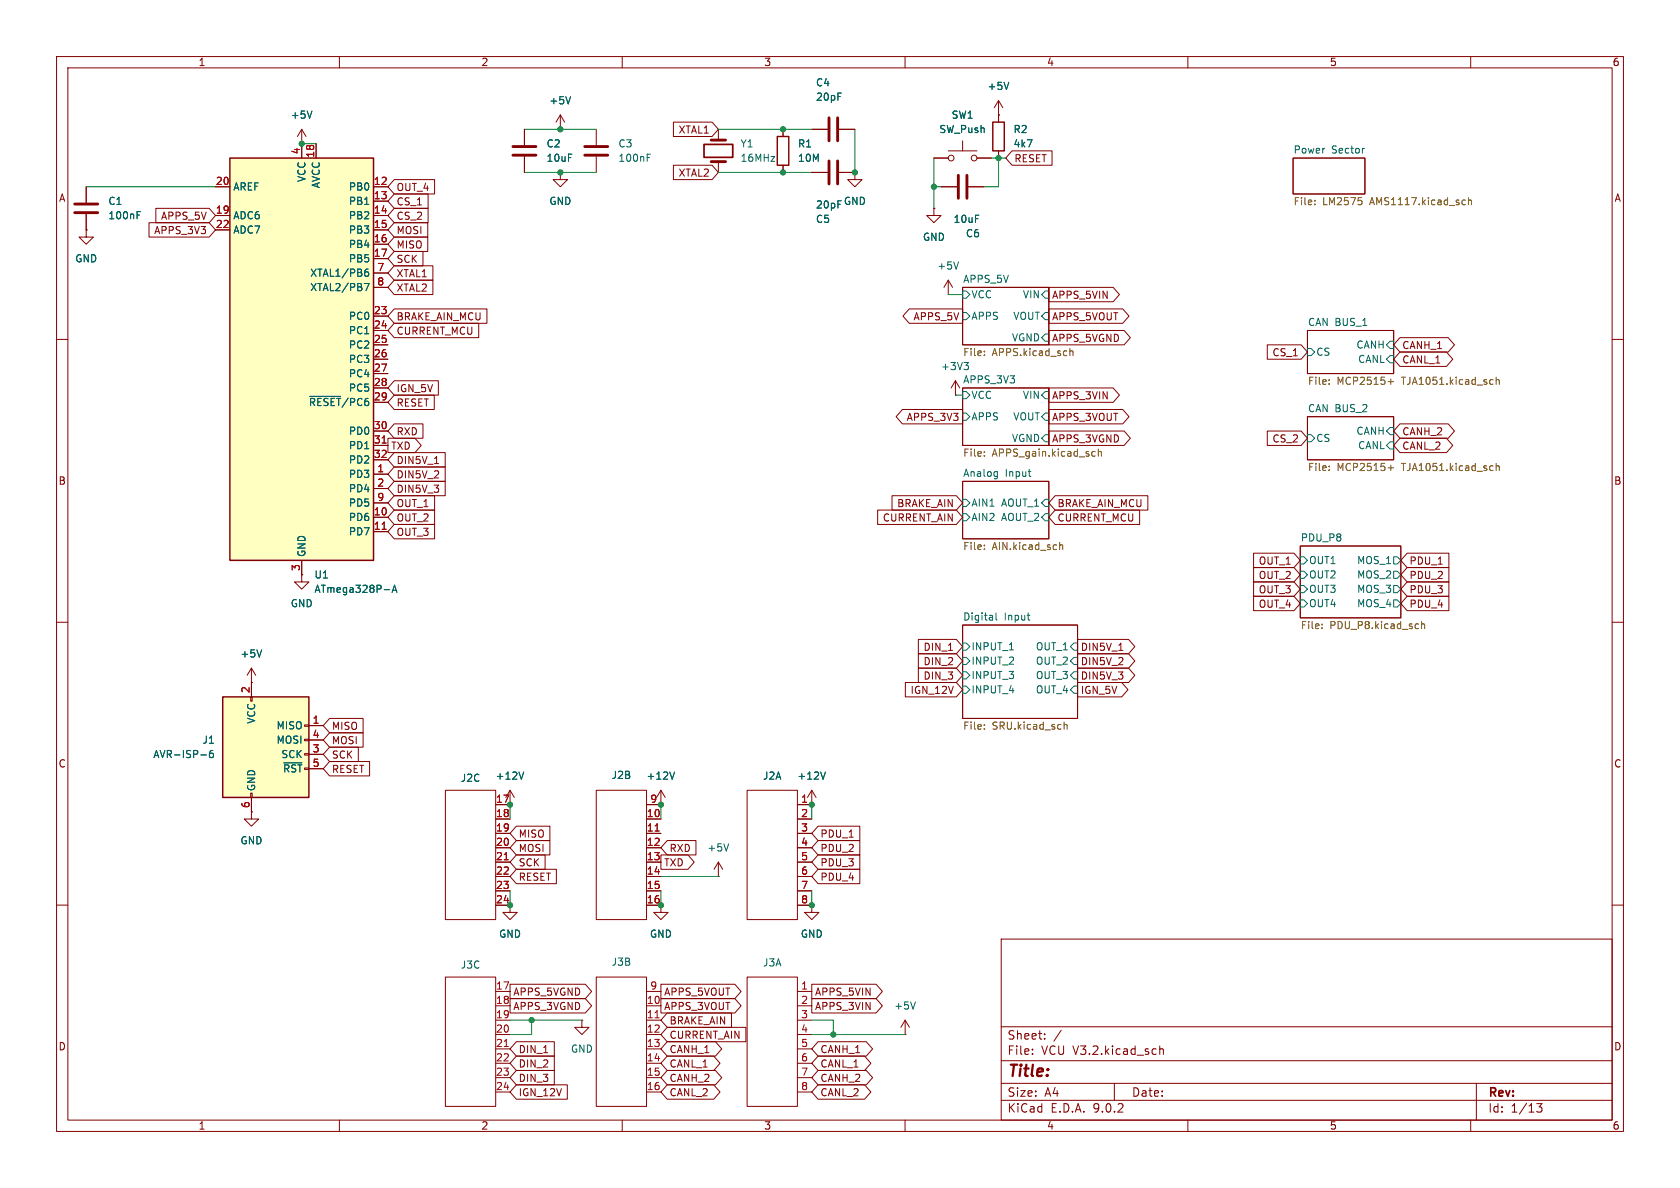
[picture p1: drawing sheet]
<svg xmlns="http://www.w3.org/2000/svg" width="297mm" height="210mm" viewBox="0 0 297 210" stroke-linecap="round" stroke-linejoin="round" font-family="sans-serif">
<g fill="none" stroke="#840000" stroke-width=".18">
<path d="M10 10h277v190h-277zM12 12h273v186h-273zM60 10v2M110 10v2M160 10v2M210 10v2M260 10v2M143.5 30.5h2.8M148.3 30.5h2.8M151.1 30.5v1.3h1.3l-1.3 1.2-1.2-1.2h1.2M151.1 30.5h.1M165.1 36.8v1.3h1.3l-1.3 1.3-1.3-1.3h1.3"/>
<path d="M165.1 36.8h.1M166.4 33h2.8M171.2 33h2.8M228.6 27.9h12.7v6.4h-12.7zM167.6 52.1h.1M167.6 49.5l-.7 1.3M167.6 49.5l.8 1.3M167.6 49.5v2.6M170.2 50.8h15.2v10.2h-15.2zM231.1 58.4h15.3v7.6h-15.3zM10 60h2M168.9 69.9h.1"/>
<path d="M168.9 67.3l-.8 1.3M168.9 67.3l.8 1.3M168.9 67.3v2.6M170.2 68.6h15.2v10.1h-15.2zM231.1 73.7h15.3v7.6h-15.3zM285 60h2M170.2 85.1h15.2v10.2h-15.2zM229.9 96.5h17.7v12.7h-17.7zM10 110h2M44.4 118.1l-.7 1.3M44.4 118.1l.8 1.3M44.4 118.1v2.6"/>
<path d="M170.2 110.5h20.3v16.5h-20.3zM285 110h2M44.4 120.7h.1M90.2 139.7l-.8 1.3M90.2 139.7l.7 1.3M90.2 139.7v2.5M44.4 143.5v1.3h1.3l-1.3 1.3-1.2-1.3h1.2M44.4 143.5h.1M90.2 142.2h.1M127 154.9h.1M127 152.4l-.8 1.3M127 152.4l.8 1.3"/>
<path d="M127 152.4v2.5M10 160h2M90.2 160v1.3h1.2l-1.2 1.3-1.3-1.3h1.3M90.2 160h.1M116.8 160v1.3h1.3l-1.3 1.3-1.2-1.3h1.2M116.8 160h.1M143.5 160v1.3h1.3l-1.3 1.3-1.3-1.3h1.3M143.5 160h.1M177 166h108v32h-108zM285 160h2M60 198v2M102.9 180.3v1.3h1.2l-1.2 1.3-1.3-1.3h1.3"/>
<path d="M102.9 180.3h.1M110 198v2M160 198v2M177 194.5h108M177 191.5h108M177 187.5h108M177 181.5h108M182.5 186.3v.1M182.5 185.5v.1M184.7 183.6v.1M184.7 182.8v.1M187.6 182.1l-1.3 2"/>
<path d="M197 191.5v3M205 184.9v1.5M205 185.5l.2-.1 .4 .1 .1 .9M210 198v2M260 198v2M261 191.5v6.5M271.7 195.1h.9l-.5 .6 .4 .1v.7l-.2 .1-.6-.1"/>
</g>
<g fill="none" stroke="#006464" stroke-width=".18">
<path d="M241.1 26.2h.1M169.5 46.3l-.5 1.3M170.2 55.2h.6l.6 .7-.6 .6h-.6zM170.2 51.4h.6l.6 .7-.6 .6h-.6zM184.8 59.1h.6v1.2h-.6l-.7-.6zM184.8 51.4h.6v1.3h-.6l-.7-.6zM184.8 55.2h.6v1.3h-.6l-.7-.6zM170.2 73h.6l.6 .7-.6 .6h-.6zM170.2 69.2h.6l.6 .7-.6 .6h-.6zM170.4 64.1h.8l-.4 .5M171 64.6l.2 .2v.3l-.2 .2M184.8 76.8h.6v1.3h-.6l-.7-.6z"/>
<path d="M184.8 69.2h.6v1.3h-.6l-.7-.6zM184.8 73h.6v1.3h-.6l-.7-.6zM231.1 61.6h.7l.6 .6-.6 .7h-.7zM231.1 76.8h.7l.6 .7-.6 .6h-.7zM245.7 60.3h.7v1.3h-.7l-.6-.6zM245.7 62.9h.7v1.2h-.7l-.6-.6zM245.7 75.6h.7v1.2h-.7l-.6-.6zM245.7 78.1h.7v1.3h-.7l-.6-.7zM170.2 88.3h.6l.6 .6-.6 .6h-.6zM170.2 90.8h.6l.6 .6-.6 .7h-.6zM176 83.4h.3M176.3 83.4v1l-.2 .2"/>
<path d="M176.3 84.2h-.3M181.8 83.4h.5M182.1 84.2h.2M184.8 88.3h.6v1.2h-.6l-.7-.6zM184.8 90.8h.6v1.3h-.6l-.7-.7zM229.9 98.4h.6l.6 .7-.6 .6h-.6zM246.4 98.4h.6l.6 .7-.6 .6h-.6zM46.3 114.9l-.5 1.2M170.2 113.7h.6l.6 .6-.6 .6h-.6zM170.2 116.2h.6l.6 .6-.6 .7h-.6zM170.2 118.7h.6l.6 .7-.6 .6h-.6zM176.1 108.3v1.1l.2 .2"/>
<path d="M181.6 108.8h.5M182 109.6h.1M189.2 114.3l.7-.6h.6v1.2h-.6zM189.9 116.2h.6v1.3h-.6l-.7-.7zM189.9 118.7h.6v1.3h-.6l-.7-.6zM229.9 101h.6l.6 .6-.6 .6h-.6zM229.9 103.5h.6l.6 .6-.6 .7h-.6zM229.9 106h.6l.6 .7-.6 .6h-.6zM246.4 101h.6l.6 .6-.6 .6h-.6zM246.4 103.5h.6l.6 .6-.6 .7h-.6zM246.4 106h.6l.6 .7-.6 .6h-.6zM92.6 136.5l-.4 1.2"/>
<path d="M170.2 121.3h.6l.6 .6-.6 .7h-.6zM189.2 121.9l.7-.6h.6v1.3h-.6zM128.8 149.2l-.4 1.2"/>
</g>
<g fill="none" stroke="#725600" stroke-width=".18">
<path d="M232.4 36.1v.1M232.4 35.4v.1M240.7 35.5v.6M258.7 35.4h.4M259.1 36.1l-.4 .1M259.6 35.5l.2-.1h.3v.8M259.6 34.9v1.3M174 62.1v.1M174 62.7v.2M174 79.9v.1M189.1 61.6v1.3M189.1 62.1l.2-.1 .3 .1 .1 .8"/>
<path d="M193.3 79.8l.3 .1M194.2 79.9l.1-.1 .4 .1v.7M194.2 79.4v1.2M235 67.8v.1M235 67.2v.1M245.4 67.5h1M245.9 67v.9M263.8 67.1l.2 .1M264 67.9h-.2M264.5 66.7v1.2M264.5 67.2l.2-.1 .3 .1v.7M174 80.5v.1"/>
<path d="M174 96.4v.1M174 97v.2M187.3 95.9v1.3M187.3 96.4l.2-.1 .3 .1 .1 .8M193.6 80.6h-.3M235 82.4v.1M235 83.1v.1M245.4 82.7h1M245.9 82.2v1M263.8 82.3l.2 .1M264 83.1l-.2 .1M264.5 81.9v1.3"/>
<path d="M264.5 82.5l.2-.2 .3 .1v.8M233.7 111v.1M233.7 110.3v.2M251.3 109.9v1.2M251.3 110.4l.2-.1h.3l.1 .8M174 128.8v.1M174 128.1v.1M188.1 127.6v1.3M188.1 128.2l.2-.1h.3l.1 .8"/>
</g>
<path d="M146.6 28.4v4.1M148.1 28.4v4.1M169.4 31v4.1M170.9 31v4.1" fill="none" stroke="#840000" stroke-width=".51"/>
<path d="M39.4 123.2h15.2v17.8h-15.2z" fill="#ffffc2"/>
<path d="M44.3 123.2h.3v.8h-.3zM44.4 120.7v2.5M53.8 128.1h.8v.3h-.8zM53.8 130.7h.8v.2h-.8zM53.8 133.2h.8v.3h-.8zM54.6 128.3h2.5M54.6 130.8h2.5M54.6 133.4h2.5M54.6 135.9h2.5M44.3 140.2h.3v.8h-.3zM44.4 141v2.5" fill="none" stroke="#840000" stroke-width=".18"/>
<path d="M39.4 123.2h15.2v17.8h-15.2z" fill="none" stroke="#840000" stroke-width=".25"/>
<path d="M35.5 133.4h1M37.6 132.7h-.3a.86 .86 0 0 0 0 1.2l.4-.1v-.4l-.2-.3h-.2l-.3 .3M50.2 134.8h3.2" fill="none" stroke="#006464" stroke-width=".18"/>
<path d="M40.6 27.9h25.4v71.2h-25.4z" fill="#ffffc2"/>
<path d="M40.6 27.9h25.4v71.2h-25.4zM137.4 24.1h2v5.1h-2zM175.5 21.6h2v5.1h-2z" fill="none" stroke="#840000" stroke-width=".25"/>
<g fill="none" stroke="#840000" stroke-width=".18">
<path d="M176.5 17.8v3.8M176.5 17.8l-.7 1.3M176.5 17.8l.8 1.3M15.2 33v2.8M15.2 37.8v2.8M26.3 39.4h10.7l1.1 1.2-1.1 1.3h-10.7zM27.6 36.8h9.4l1.1 1.3-1.1 1.3h-9.4zM38.1 33h2.5M38.1 38.1h2.5M53.3 25.4h.1M53.3 22.9v5M53.3 22.9l-.7 1.2"/>
<path d="M53.3 22.9l.8 1.2M55.9 25.4v2.5M66 33h2.6M66 38.1h2.6M66 35.6h2.6M69.7 34.3h6v2.5h-6l-1.1-1.2zM69.7 31.7h7.1v2.6h-7.1l-1.1-1.3zM69.7 36.8h6v2.6h-6l-1.1-1.3zM69.7 39.4h5.9v2.5h-5.9l-1.1-1.3zM92.7 22.9v2.8M92.7 27.7v2.8M99.1 22.9h.1"/>
<path d="M99.1 30.5v1.3h1.2l-1.2 1.2-1.3-1.2h1.3M99.1 30.5h.1M99.1 20.3l-.8 1.3M99.1 20.3l.7 1.3M99.1 20.3v2.6M105.4 22.9v2.8M105.4 27.7v2.8M119.1 29.2h6.8l1.1 1.3-1.1 1.3h-6.8zM119.1 21.6h6.8l1.1 1.3-1.1 1.2h-6.8zM127 22.9v1.9M127 28.6v1.9M138.4 22.9v1.2"/>
<path d="M138.4 29.2v1.3M143.5 22.9h2.8M143.5 30.5h2.8M148.3 22.9h2.8M148.3 30.5h2.8M151.1 30.5h.1M165.1 36.8h.1M165.1 27.9h2.5M166.4 33h2.8M167.6 26.7h5.1M170.2 24.9v1.8M171.2 33h2.8"/>
<path d="M172.7 27.9h2.6M176.5 20.3h.1M176.5 26.7v1.2M178.9 26.7h7.1v2.5h-7.1l-1.1-1.3zM15.2 40.6v1.3h1.3l-1.3 1.3-1.2-1.3h1.2M15.2 40.6h.1M38.1 40.6h2.5M66 40.6h2.6M66 43.2h2.6M66 45.7h2.6M66 48.3h2.6M66 50.8h2.6"/>
<path d="M66 55.9h2.6M66 58.4h2.6M69.7 47h6.8v2.5h-6.8l-1.1-1.2zM69.7 49.5h6.8v2.6h-6.8l-1.1-1.3zM69.7 54.6h16.4v2.6h-16.4l-1.1-1.3zM69.7 57.1h14.9v2.6h-14.9l-1.1-1.3zM69.7 41.9h5.9v2.6h-5.9l-1.1-1.3zM69.7 44.4h5.1v2.6h-5.1l-1.1-1.3zM160.7 54.6h9.5v2.6h-9.5l-1.1-1.3zM185.4 54.6h13.1l1.1 1.3-1.1 1.3h-13.1zM185.4 50.8h11.4l1.1 1.3-1.1 1.2h-11.4zM185.4 58.4h13.3l1.1 1.3-1.1 1.3h-13.3z"/>
<path d="M247.5 59.7h8.5l1.1 1.3-1.1 1.2h-8.5l-1.1-1.2zM66 61h2.6M66 63.5h2.6M66 66h2.6M66 68.6h2.6M66 71.1h2.6M66 76.2h2.6M66 78.7h2.6M68.6 77.5h4.8l1.1 1.2-1.1 1.3h-4.8zM69.7 74.9h5.1v2.6h-5.1l-1.1-1.3zM69.7 69.8h7.1v2.6h-7.1l-1.1-1.3zM69.7 67.3h7.8v2.6h-7.8l-1.1-1.3z"/>
<path d="M159.5 72.4h10.7v2.5h-10.7l-1.1-1.2zM185.4 76.2h13.3l1.1 1.3-1.1 1.2h-13.3zM185.4 72.4h13.1l1.1 1.3-1.1 1.2h-13.1zM185.4 68.6h11.4l1.1 1.3-1.1 1.2h-11.4zM224 76.2h6l1.1 1.3-1.1 1.2h-6zM224 61h6l1.1 1.2-1.1 1.3h-6zM247.5 77.5h8.2l1.1 1.2-1.1 1.3h-8.2l-1.1-1.3zM247.5 62.2h8.2l1.1 1.3-1.1 1.3h-8.2l-1.1-1.3zM247.5 74.9h8.5l1.1 1.3-1.1 1.3h-8.5l-1.1-1.3zM53.3 99.1v2.5M66 81.3h2.6M66 83.8h2.6"/>
<path d="M66 86.4h2.6M66 88.9h2.6M66 91.4h2.6M66 94h2.6M69.7 92.7h7.1v2.6h-7.1l-1.1-1.3zM69.7 90.2h7.1v2.5h-7.1l-1.1-1.3zM69.7 87.6h7.1v2.6h-7.1l-1.1-1.3zM69.7 85.1h9v2.5h-9l-1.1-1.2zM69.7 82.5h9v2.6h-9l-1.1-1.3zM69.7 80h9v2.6h-9l-1.1-1.3zM76.8 82h.7M155.2 90.2h13.9l1.1 1.2-1.1 1.3h-13.9z"/>
<path d="M157.7 87.6h11.4l1.1 1.3-1.1 1.3h-11.4zM186.5 90.2h15v2.5h-15l-1.1-1.3zM186.5 87.6h16.4v2.6h-16.4l-1.1-1.3zM221.6 97.8h7.2l1.1 1.3-1.1 1.2h-7.2zM248.8 97.8h7.3v2.5h-7.3l-1.2-1.2zM53.3 101.6v1.3h1.3l-1.3 1.2-1.2-1.2h1.2M53.3 101.6h.1M162.4 118.1h6.7l1.1 1.3-1.1 1.3h-6.7zM162.4 115.6h6.7l1.1 1.2-1.1 1.3h-6.7zM162.4 113h6.7l1.1 1.3-1.1 1.3h-6.7zM190.5 118.1h9l1.1 1.3-1.1 1.3h-9zM190.5 115.6h9l1.1 1.2-1.1 1.3h-9z"/>
<path d="M190.5 113h9l1.1 1.3-1.1 1.3h-9zM197.8 115h.7M221.6 105.4h7.2l1.1 1.3-1.1 1.3h-7.2zM221.6 100.3h7.2l1.1 1.3-1.1 1.3h-7.2zM221.6 102.9h7.2l1.1 1.2-1.1 1.3h-7.2zM248.8 105.4h7.3v2.6h-7.3l-1.2-1.3zM248.8 100.3h7.3v2.6h-7.3l-1.2-1.3zM248.8 102.9h7.3v2.5h-7.3l-1.2-1.3zM44.4 120.7h.1M44.4 120.7v2.5M54.6 128.3h2.5M54.6 130.8h2.5"/>
<path d="M54.6 133.4h2.5M54.6 135.9h2.5M58.3 132.1h5v2.5h-5l-1.2-1.2zM58.3 134.6h7v2.6h-7l-1.2-1.3zM58.3 127h5.9v2.5h-5.9l-1.2-1.2zM58.3 129.5h5.9v2.6h-5.9l-1.2-1.3zM78.7 139.7h8.9v22.9h-8.9zM105.4 139.7h8.9v22.9h-8.9zM116.8 139.7l-.7 1.3M116.8 139.7l.8 1.3M116.8 139.7v2.5M132.1 139.7h8.9v22.9h-8.9z"/>
<path d="M143.5 139.7l-.8 1.3M143.5 139.7l.8 1.3M143.5 139.7v2.5M160.1 120.6h9l1.1 1.3-1.1 1.3h-9zM190.5 120.6h7.8l1.1 1.3-1.1 1.3h-7.8zM44.4 143.5h.1M44.4 141v2.5M87.6 142.2h2.6M87.6 144.8h2.6M87.6 147.3h2.6M87.6 149.9h2.6M87.6 152.4h2.6"/>
<path d="M87.6 154.9h2.6M87.6 157.5h2.6M90.2 142.2h.1M91.3 148.6h5.9v2.5h-5.9l-1.1-1.2zM91.3 146h5.9v2.6h-5.9l-1.1-1.3zM91.3 151.1h5.1v2.6h-5.1l-1.1-1.3zM91.3 153.7h7.1v2.5h-7.1l-1.1-1.3zM114.3 142.2h2.5M114.3 144.8h2.5M114.3 147.3h2.5M114.3 149.9h2.5M114.3 152.4h2.5"/>
<path d="M114.3 154.9h2.5M114.3 157.5h2.5M116.8 142.2h.1M116.8 151.1h4.8l1.1 1.3-1.1 1.3h-4.8zM118 148.6h5v2.5h-5l-1.2-1.2zM141 142.2h2.5M141 144.8h2.5M141 147.3h2.5M141 149.9h2.5M141 152.4h2.5M141 154.9h2.5M141 157.5h2.5"/>
<path d="M143.5 142.2h.1M144.6 151.1h7.4v2.6h-7.4l-1.1-1.3zM144.6 146h7.4v2.6h-7.4l-1.1-1.3zM144.6 148.6h7.4v2.5h-7.4l-1.1-1.2zM144.6 153.7h7.4v2.5h-7.4l-1.1-1.3zM78.7 172.7h8.9v22.9h-8.9zM87.6 160h2.6M87.6 175.3h2.6M87.6 177.8h2.6M90.2 176.5h13.3l1.1 1.3-1.1 1.3h-13.3zM90.2 174h13.3l1.1 1.3-1.1 1.2h-13.3zM90.2 160h.1"/>
<path d="M105.4 172.7h8.9v22.9h-8.9zM114.3 160h2.5M114.3 175.3h2.5M114.3 177.8h2.5M116.8 174h13.1l1.1 1.3-1.1 1.2h-13.1zM116.8 176.5h13.1l1.1 1.3-1.1 1.3h-13.1zM116.8 160h.1M118 179.1h11.3v2.5h-11.3l-1.2-1.3zM132.1 172.7h8.9v22.9h-8.9zM141 160h2.5M141 175.3h2.5M141 177.8h2.5"/>
<path d="M143.5 174h11.4l1.1 1.3-1.1 1.2h-11.4zM143.5 176.5h11.4l1.1 1.3-1.1 1.3h-11.4zM143.5 160h.1M87.6 180.3h2.6M87.6 182.9h2.6M87.6 185.4h2.6M87.6 188h2.6M87.6 190.5h2.6M87.6 193h2.6M91.3 186.7h6.7v2.5h-6.7l-1.1-1.2zM91.3 184.1h6.7v2.6h-6.7l-1.1-1.3zM91.3 189.2h6.7v2.6h-6.7l-1.1-1.3z"/>
<path d="M91.3 191.8h9v2.5h-9l-1.1-1.3zM114.3 180.3h2.5M114.3 182.9h2.5M114.3 185.4h2.5M114.3 188h2.5M114.3 190.5h2.5M114.3 193h2.5M118 184.1h8.5l1.1 1.3-1.1 1.3h-8.5l-1.2-1.3zM118 181.6h13.9v2.6h-13.9l-1.2-1.3zM118 191.8h8.2l1.1 1.2-1.1 1.3h-8.2l-1.2-1.3zM118 189.2h8.5l1.1 1.3-1.1 1.3h-8.5l-1.2-1.3zM118 186.7h8.2l1.1 1.3-1.1 1.2h-8.2l-1.2-1.2z"/>
<path d="M141 180.3h2.5M141 182.9h2.5M141 185.4h2.5M141 188h2.5M141 190.5h2.5M141 193h2.5M144.6 186.7h8.2l1.2 1.3-1.2 1.2h-8.2l-1.1-1.2zM144.6 184.1h8.6l1.1 1.3-1.1 1.3h-8.6l-1.1-1.3zM144.6 189.2h8.6l1.1 1.3-1.1 1.3h-8.6l-1.1-1.3zM144.6 191.8h8.2l1.2 1.2-1.2 1.3h-8.2l-1.1-1.3zM160 182.9h.1M160 180.3l-.7 1.3"/>
<path d="M160 180.3l.8 1.3M160 180.3v2.6"/>
<circle cx="168.1" cy="27.9" r=".51"/>
<circle cx="172.2" cy="27.9" r=".51"/>
</g>
<g fill="none" stroke="#006464" stroke-width=".18">
<path d="M55.2 19.6l-.5 1.3M100.9 17.1l-.4 1.3M178.3 14.5l-.4 1.3M24.2 38h.5M24.2 37.4h.6M114.4 27.9h.4M114.4 27.2h.6M64.4 50.1h.9l-.6 1.3M64.5 48.2l.4-.1 .3 .2-.1 .5h-.4l-.2-.1M65.1 47.6h-.4l-.2 .3M54.7 70.1h5.5M46.3 114.9l-.5 1.2"/>
<path d="M67.9 104.2h1M69.3 104.7l.4-1.3 .5 1.3M69.4 104.4h.6M35.5 133.4h1M37.6 132.7h-.3a.86 .86 0 0 0 0 1.2l.4-.1v-.4l-.2-.3h-.2l-.3 .3M50.2 134.8h3.2M92.6 136.5l-.4 1.2M119.3 136.5l-.5 1.2M145.9 136.5l-.4 1.2M161.8 177.1l-.4 1.3"/>
</g>
<path d="M67.6 78.3h.7M67.6 93.6h.7M89.1 152h.8M115.8 146.9h.7M115.8 179.9h.7M89.1 185h.8" fill="none" stroke="#a90000" stroke-width=".18"/>
<path d="M13.2 36.1h4.1M13.2 37.6h4.1M90.7 25.9h4M90.7 27.4h4M103.4 25.9h4M103.4 27.4h4M125.7 28.6h2.6M125.7 24.8h2.6M146.6 20.8v4.1M148.1 20.8v4.1" fill="none" stroke="#840000" stroke-width=".51"/>
<path d="M124.5 25.5h5v2.3h-5z" fill="none" stroke="#840000" stroke-width=".3"/>
<g fill="none" stroke="#009600" stroke-width=".18">
<path d="M15.2 33h22.9M53.3 25.4h2.6M92.7 22.9h12.7M92.7 30.5h12.7M127 22.9h16.5M127 30.5h16.5M151.1 22.9v7.6M165.1 33h1.3M165.1 27.9v8.9M175.3 27.9h2.5M176.5 27.9v5.1h-2.5M167.6 52.1h2.6"/>
<path d="M168.9 69.9h1.3M90.2 142.2v2.6M90.2 157.5v2.5M116.8 154.9h10.2M116.8 142.2v2.6M116.8 157.5v2.5M143.5 142.2v2.6M143.5 157.5v2.5M90.2 180.3h12.7M94 180.3v2.6h-3.8M143.5 180.3h3.8v2.6M143.5 182.9h16.5"/>
</g>
<g fill="#009600" stroke="#009600" stroke-width=".18">
<circle cx="151.1" cy="30.5" r=".46"/>
<circle cx="176.5" cy="27.9" r=".46"/>
<circle cx="165.1" cy="33" r=".46"/>
<circle cx="138.4" cy="30.5" r=".46"/>
<circle cx="138.4" cy="22.9" r=".46"/>
<circle cx="147.3" cy="182.9" r=".46"/>
<circle cx="143.5" cy="142.2" r=".46"/>
<circle cx="143.5" cy="160" r=".46"/>
<circle cx="116.8" cy="160" r=".46"/>
<circle cx="116.8" cy="142.2" r=".46"/>
<circle cx="99.1" cy="30.5" r=".46"/>
<circle cx="99.1" cy="22.9" r=".46"/>
<circle cx="53.3" cy="25.4" r=".46"/>
<circle cx="90.2" cy="160" r=".46"/>
<circle cx="94" cy="180.3" r=".46"/>
<circle cx="90.2" cy="142.2" r=".46"/>
</g>
<text font-size="2.8" fill="#840000" x="178" y="190.9">Title:</text>
<g font-size="2.1" fill="#840000">
<text x="178" y="184">Sheet:</text>
<text x="178" y="186.7">File:</text>
<text x="184.1" y="186.7">VCU V3.2.kicad_sch</text>
<text x="178" y="196.9">KiCad</text>
<text x="178" y="194.1">Size:</text>
<text x="184.7" y="194.1">A4</text>
<text x="185.7" y="196.9">E.D.A.</text>
<text x="193.3" y="196.9">9.0.2</text>
<text x="200" y="194.1">Date:</text>
<text x="263" y="194.3">Rev:</text>
<text x="263" y="196.9">Id:</text>
<text x="267.1" y="196.9">1/13</text>
</g>
<g font-size="1.8" fill="#840000">
<text x="35" y="11.9">1</text>
<text x="85" y="11.9">2</text>
<text x="135" y="11.9">3</text>
<text x="185" y="11.9">4</text>
<text x="235" y="11.9">5</text>
<text x="285" y="11.9">6</text>
<text x="119.9" y="23.8">XTAL1</text>
<text x="179.2" y="28.9">RESET</text>
<text x="10.3" y="35.9">A</text>
<text x="70" y="34">OUT_4</text>
<text x="119.9" y="31.4">XTAL2</text>
<text x="285.3" y="35.9">A</text>
<text x="27.2" y="41.6">APPS_3V3</text>
<text x="28.4" y="39.1">APPS_5V</text>
<text x="70" y="36.5">CS_1</text>
<text x="70" y="39.1">CS_2</text>
<text x="70" y="41.6">MOSI</text>
<text x="70" y="44.1">MISO</text>
<text x="70" y="46.7">SCK</text>
<text x="70" y="49.2">XTAL1</text>
<text x="70" y="51.8">XTAL2</text>
<text x="185.9" y="53">APPS_5VIN</text>
<text x="70" y="56.8">BRAKE_AIN_MCU</text>
<text x="70" y="59.4">CURRENT_MCU</text>
<text x="161.4" y="56.8">APPS_5V</text>
<text x="185.9" y="56.8">APPS_5VOUT</text>
<text x="185.9" y="60.6">APPS_5VGND</text>
<text x="224.9" y="63.2">CS_1</text>
<text x="247.8" y="64.5">CANL_1</text>
<text x="247.8" y="61.9">CANH_1</text>
<text x="70" y="69.5">IGN_5V</text>
<text x="185.9" y="70.8">APPS_3VIN</text>
<text x="70" y="77.2">RXD</text>
<text x="70" y="72.1">RESET</text>
<text x="160.2" y="74.6">APPS_3V3</text>
<text x="185.9" y="74.6">APPS_3VOUT</text>
<text x="247.8" y="77.2">CANH_2</text>
<text x="69.1" y="79.7">TXD</text>
<text x="70" y="82.2">DIN5V_1</text>
<text x="185.9" y="78.4">APPS_3VGND</text>
<text x="224.9" y="78.4">CS_2</text>
<text x="247.8" y="79.7">CANL_2</text>
<text x="10.3" y="85.9">B</text>
<text x="70" y="89.9">OUT_1</text>
<text x="70" y="87.3">DIN5V_3</text>
<text x="70" y="84.8">DIN5V_2</text>
<text x="158.5" y="89.9">BRAKE_AIN</text>
<text x="186.8" y="89.9">BRAKE_AIN_MCU</text>
<text x="285.3" y="85.9">B</text>
<text x="70" y="94.9">OUT_3</text>
<text x="70" y="92.4">OUT_2</text>
<text x="156" y="92.4">CURRENT_AIN</text>
<text x="186.8" y="92.4">CURRENT_MCU</text>
<text x="222.4" y="100">OUT_1</text>
<text x="249.1" y="100">PDU_1</text>
<text x="222.4" y="107.6">OUT_4</text>
<text x="222.4" y="102.6">OUT_2</text>
<text x="222.4" y="105.1">OUT_3</text>
<text x="249.1" y="107.6">PDU_4</text>
<text x="249.1" y="102.6">PDU_2</text>
<text x="249.1" y="105.1">PDU_3</text>
<text x="163.2" y="117.8">DIN_2</text>
<text x="163.2" y="115.3">DIN_1</text>
<text x="191" y="117.8">DIN5V_2</text>
<text x="191" y="115.3">DIN5V_1</text>
<text x="160.9" y="122.9">IGN_12V</text>
<text x="163.2" y="120.3">DIN_3</text>
<text x="191" y="122.9">IGN_5V</text>
<text x="191" y="120.3">DIN5V_3</text>
<text x="58.6" y="129.2">MISO</text>
<text x="58.6" y="131.8">MOSI</text>
<text x="10.3" y="135.9">C</text>
<text x="58.6" y="134.3">SCK</text>
<text x="58.6" y="136.8">RESET</text>
<text x="285.3" y="135.9">C</text>
<text x="91.6" y="148.3">MISO</text>
<text x="144.9" y="148.3">PDU_1</text>
<text x="91.6" y="150.8">MOSI</text>
<text x="91.6" y="153.4">SCK</text>
<text x="91.6" y="155.9">RESET</text>
<text x="117.3" y="153.4">TXD</text>
<text x="118.3" y="150.8">RXD</text>
<text x="144.9" y="153.4">PDU_3</text>
<text x="144.9" y="150.8">PDU_2</text>
<text x="144.9" y="155.9">PDU_4</text>
<text x="90.6" y="178.8">APPS_3VGND</text>
<text x="90.6" y="176.2">APPS_5VGND</text>
<text x="117.3" y="176.2">APPS_5VOUT</text>
<text x="117.3" y="178.8">APPS_3VOUT</text>
<text x="144" y="176.2">APPS_5VIN</text>
<text x="144" y="178.8">APPS_3VIN</text>
<text x="10.3" y="185.9">D</text>
<text x="118.3" y="183.8">CURRENT_AIN</text>
<text x="118.3" y="181.3">BRAKE_AIN</text>
<text x="285.3" y="185.9">D</text>
<text x="91.6" y="188.9">DIN_2</text>
<text x="91.6" y="186.4">DIN_1</text>
<text x="91.6" y="191.5">DIN_3</text>
<text x="118.3" y="186.4">CANH_1</text>
<text x="118.3" y="191.5">CANH_2</text>
<text x="118.3" y="188.9">CANL_1</text>
<text x="144.9" y="188.9">CANL_1</text>
<text x="144.9" y="186.4">CANH_1</text>
<text x="144.9" y="191.5">CANH_2</text>
<text x="91.6" y="194">IGN_12V</text>
<text x="118.3" y="194">CANL_2</text>
<text x="144.9" y="194">CANL_2</text>
<text x="35" y="199.9">1</text>
<text x="85" y="199.9">2</text>
<text x="135" y="199.9">3</text>
<text x="185" y="199.9">4</text>
<text x="235" y="199.9">5</text>
<text x="285" y="199.9">6</text>
</g>
<g font-size="1.8" fill="#006464">
<text x="144.2" y="15.5">C4</text>
<text x="174.5" y="16.1">+5V</text>
<text x="51.3" y="21.2">+5V</text>
<text x="97" y="18.6">+5V</text>
<text x="144.2" y="18">20pF</text>
<text x="166" y="23.7">SW_Push</text>
<text x="168.1" y="21.2">SW1</text>
<text x="179.1" y="23.7">R2</text>
<text x="96.5" y="26.3">C2</text>
<text x="96.5" y="28.8">10uF</text>
<text x="109.2" y="26.3">C3</text>
<text x="109.2" y="28.8">100nF</text>
<text x="130.8" y="26.3">Y1</text>
<text x="130.8" y="28.8">16MHz</text>
<text x="141" y="26.3">R1</text>
<text x="141" y="28.8">10M</text>
<text x="179.1" y="26.3">4k7</text>
<text x="228.6" y="27.2">Power</text>
<text x="235.4" y="27.2">Sector</text>
<text x="41.1" y="33.9">AREF</text>
<text x="54.2" y="32.3" transform="rotate(-90 54.2 32.3)">VCC</text>
<text x="56.7" y="33.4" transform="rotate(-90 56.7 33.4)">AVCC</text>
<text x="61.6" y="33.9">PB0</text>
<text x="19.1" y="36.4">C1</text>
<text x="19.1" y="39">100nF</text>
<text x="41.1" y="39">ADC6</text>
<text x="41.1" y="41.5">ADC7</text>
<text x="61.6" y="36.4">PB1</text>
<text x="61.6" y="39">PB2</text>
<text x="61.6" y="41.5">PB3</text>
<text x="97" y="36.4">GND</text>
<text x="144.2" y="39.6">C5</text>
<text x="144.2" y="37.1">20pF</text>
<text x="149.1" y="36.4">GND</text>
<text x="168.5" y="39.6">10uF</text>
<text x="13.2" y="46.6">GND</text>
<text x="61.6" y="44">PB4</text>
<text x="61.6" y="46.6">PB5</text>
<text x="163.1" y="42.8">GND</text>
<text x="165.6" y="47.9">+5V</text>
<text x="170.7" y="42.1">C6</text>
<text x="54.7" y="49.1">XTAL1/PB6</text>
<text x="54.7" y="51.7">XTAL2/PB7</text>
<text x="170.2" y="50.1">APPS_5V</text>
<text x="171.6" y="52.9">VCC</text>
<text x="180.7" y="52.9">VIN</text>
<text x="61.6" y="56.7">PC0</text>
<text x="61.6" y="59.3">PC1</text>
<text x="171.6" y="56.7">APPS</text>
<text x="179" y="56.7">VOUT</text>
<text x="231.1" y="57.7">CAN BUS_1</text>
<text x="61.6" y="61.8">PC2</text>
<text x="61.6" y="64.4">PC3</text>
<text x="166.3" y="65.6">+3V3</text>
<text x="178.8" y="60.6">VGND</text>
<text x="232.6" y="63.1">CS</text>
<text x="239.7" y="61.8">CANH</text>
<text x="240" y="64.4">CANL</text>
<text x="54.5" y="72">~{RESET}/PC6</text>
<text x="61.6" y="66.9">PC4</text>
<text x="61.6" y="69.4">PC5</text>
<text x="170.2" y="67.9">APPS_3V3</text>
<text x="171.6" y="70.7">VCC</text>
<text x="180.7" y="70.7">VIN</text>
<text x="61.6" y="77.1">PD0</text>
<text x="171.6" y="74.5">APPS</text>
<text x="179" y="74.5">VOUT</text>
<text x="231.1" y="72.9">CAN BUS_2</text>
<text x="239.7" y="77.1">CANH</text>
<text x="61.6" y="79.6">PD1</text>
<text x="61.6" y="82.1">PD2</text>
<text x="178.8" y="78.3">VGND</text>
<text x="232.6" y="78.3">CS</text>
<text x="240" y="79.6">CANL</text>
<text x="61.6" y="84.7">PD3</text>
<text x="61.6" y="87.2">PD4</text>
<text x="61.6" y="89.8">PD5</text>
<text x="170.2" y="84.4">Analog</text>
<text x="171.6" y="89.8">AIN1</text>
<text x="176.9" y="89.8">AOUT_1</text>
<text x="177.7" y="84.4">Input</text>
<text x="61.6" y="92.3">PD6</text>
<text x="61.6" y="94.8">PD7</text>
<text x="171.6" y="92.3">AIN2</text>
<text x="176.9" y="92.3">AOUT_2</text>
<text x="229.9" y="95.8">PDU_P8</text>
<text x="54.2" y="98.6" transform="rotate(-90 54.2 98.6)">GND</text>
<text x="231.3" y="99.9">OUT1</text>
<text x="239.8" y="99.9">MOS_1</text>
<text x="51.3" y="107.5">GND</text>
<text x="55.5" y="102.5">U1</text>
<text x="55.5" y="105">ATmega328P-A</text>
<text x="231.3" y="102.5">OUT2</text>
<text x="231.3" y="105">OUT3</text>
<text x="231.3" y="107.5">OUT4</text>
<text x="239.8" y="102.5">MOS_2</text>
<text x="239.8" y="105">MOS_3</text>
<text x="239.8" y="107.5">MOS_4</text>
<text x="170.2" y="109.8">Digital</text>
<text x="177.5" y="109.8">Input</text>
<text x="42.4" y="116.4">+5V</text>
<text x="171.6" y="115.2">INPUT_1</text>
<text x="171.6" y="117.7">INPUT_2</text>
<text x="183" y="115.2">OUT_1</text>
<text x="183" y="117.7">OUT_2</text>
<text x="171.6" y="120.2">INPUT_3</text>
<text x="171.6" y="122.8">INPUT_4</text>
<text x="183" y="120.2">OUT_3</text>
<text x="183" y="122.8">OUT_4</text>
<text x="35.7" y="131.7">J1</text>
<text x="45.3" y="128" transform="rotate(-90 45.3 128)">VCC</text>
<text x="48.8" y="129.1">MISO</text>
<text x="48.8" y="131.7">MOSI</text>
<text x="27" y="134.2">AVR-ISP-6</text>
<text x="49.6" y="134.2">SCK</text>
<text x="49.9" y="136.8">~{RST}</text>
<text x="108" y="137.9">J2B</text>
<text x="45.3" y="140" transform="rotate(-90 45.3 140)">GND</text>
<text x="81.4" y="138.4">J2C</text>
<text x="87.5" y="138">+12V</text>
<text x="114.2" y="138">+12V</text>
<text x="134.8" y="138">J2A</text>
<text x="140.9" y="138">+12V</text>
<text x="42.4" y="149.5">GND</text>
<text x="125" y="150.7">+5V</text>
<text x="88.1" y="166">GND</text>
<text x="114.8" y="166">GND</text>
<text x="141.5" y="166">GND</text>
<text x="81.4" y="171.4">J3C</text>
<text x="108" y="170.9">J3B</text>
<text x="134.8" y="171">J3A</text>
<text x="158" y="178.7">+5V</text>
<text x="100.8" y="186.3">GND</text>
</g>
<g font-size="1.8" fill="#a90000">
<text x="53.1" y="27.4" transform="rotate(-90 53.1 27.4)">4</text>
<text x="55.6" y="28" transform="rotate(-90 55.6 28)">18</text>
<text x="38.1" y="32.8">20</text>
<text x="66" y="32.8">12</text>
<text x="66" y="35.3">13</text>
<text x="38.1" y="37.8">19</text>
<text x="38.1" y="40.4">22</text>
<text x="66" y="37.8">14</text>
<text x="66" y="40.4">15</text>
<text x="66" y="42.9">16</text>
<text x="66" y="45.5">17</text>
<text x="66.6" y="48">7</text>
<text x="66.6" y="50.5">8</text>
<text x="66" y="55.6">23</text>
<text x="66" y="58.2">24</text>
<text x="66" y="60.7">25</text>
<text x="66" y="63.2">26</text>
<text x="66" y="65.8">27</text>
<text x="66" y="68.3">28</text>
<text x="66" y="70.9">29</text>
<text x="66" y="75.9">30</text>
<text x="66" y="78.5">31</text>
<text x="66" y="81">32</text>
<text x="66.6" y="83.6">1</text>
<text x="66.6" y="86.1">2</text>
<text x="66.6" y="88.6">9</text>
<text x="66" y="91.2">10</text>
<text x="66" y="93.7">11</text>
<text x="53.1" y="101" transform="rotate(-90 53.1 101)">3</text>
<text x="44.2" y="122.6" transform="rotate(-90 44.2 122.6)">2</text>
<text x="55.2" y="128">1</text>
<text x="55.2" y="130.6">4</text>
<text x="55.2" y="133.1">3</text>
<text x="55.2" y="135.6">5</text>
<text x="44.2" y="142.9" transform="rotate(-90 44.2 142.9)">6</text>
<text x="87.6" y="142">17</text>
<text x="114.9" y="142">9</text>
<text x="141.5" y="142">1</text>
<text x="87.6" y="144.5">18</text>
<text x="87.6" y="147.1">19</text>
<text x="87.6" y="149.6">20</text>
<text x="114.3" y="144.5">10</text>
<text x="114.3" y="147.1">11</text>
<text x="114.3" y="149.6">12</text>
<text x="141.5" y="144.5">2</text>
<text x="141.5" y="147.1">3</text>
<text x="141.5" y="149.6">4</text>
<text x="87.6" y="152.1">21</text>
<text x="87.6" y="154.7">22</text>
<text x="114.3" y="152.1">13</text>
<text x="114.3" y="154.7">14</text>
<text x="141.5" y="152.1">5</text>
<text x="141.5" y="154.7">6</text>
<text x="87.6" y="157.2">23</text>
<text x="87.6" y="159.8">24</text>
<text x="114.3" y="157.2">15</text>
<text x="114.3" y="159.8">16</text>
<text x="141.5" y="157.2">7</text>
<text x="141.5" y="159.8">8</text>
<text x="87.6" y="175">17</text>
<text x="87.6" y="177.5">18</text>
<text x="114.3" y="177.5">10</text>
<text x="114.9" y="175">9</text>
<text x="141.5" y="175">1</text>
<text x="141.5" y="177.5">2</text>
<text x="87.6" y="180.1">19</text>
<text x="87.6" y="182.6">20</text>
<text x="87.6" y="185.2">21</text>
<text x="114.3" y="180.1">11</text>
<text x="114.3" y="182.6">12</text>
<text x="114.3" y="185.2">13</text>
<text x="141.5" y="180.1">3</text>
<text x="141.5" y="182.6">4</text>
<text x="141.5" y="185.2">5</text>
<text x="87.6" y="187.7">22</text>
<text x="87.6" y="190.2">23</text>
<text x="114.3" y="187.7">14</text>
<text x="114.3" y="190.2">15</text>
<text x="141.5" y="187.7">6</text>
<text x="141.5" y="190.2">7</text>
<text x="87.6" y="192.8">24</text>
<text x="114.3" y="192.8">16</text>
<text x="141.5" y="192.8">8</text>
</g>
<g font-size="1.8" fill="#725600">
<text x="228.6" y="36.6">File:</text>
<text x="233.8" y="36.6">LM2575</text>
<text x="242.3" y="36.6">AMS1117.kicad_sch</text>
<text x="170.2" y="63.3">File:</text>
<text x="175.4" y="63.3">APPS.kicad_sch</text>
<text x="231.1" y="68.4">File:</text>
<text x="236.4" y="68.4">MCP2515+</text>
<text x="247.9" y="68.4">TJA1051.kicad_sch</text>
<text x="170.2" y="81.1">File:</text>
<text x="175.4" y="81.1">APPS_gain.kicad_sch</text>
<text x="231.1" y="83.6">File:</text>
<text x="236.4" y="83.6">MCP2515+</text>
<text x="247.9" y="83.6">TJA1051.kicad_sch</text>
<text x="170.2" y="97.6">File:</text>
<text x="175.4" y="97.6">AIN.kicad_sch</text>
<text x="229.9" y="111.5">File:</text>
<text x="235.1" y="111.5">PDU_P8.kicad_sch</text>
<text x="170.2" y="129.3">File:</text>
<text x="175.4" y="129.3">SRU.kicad_sch</text>
</g>
</svg>
